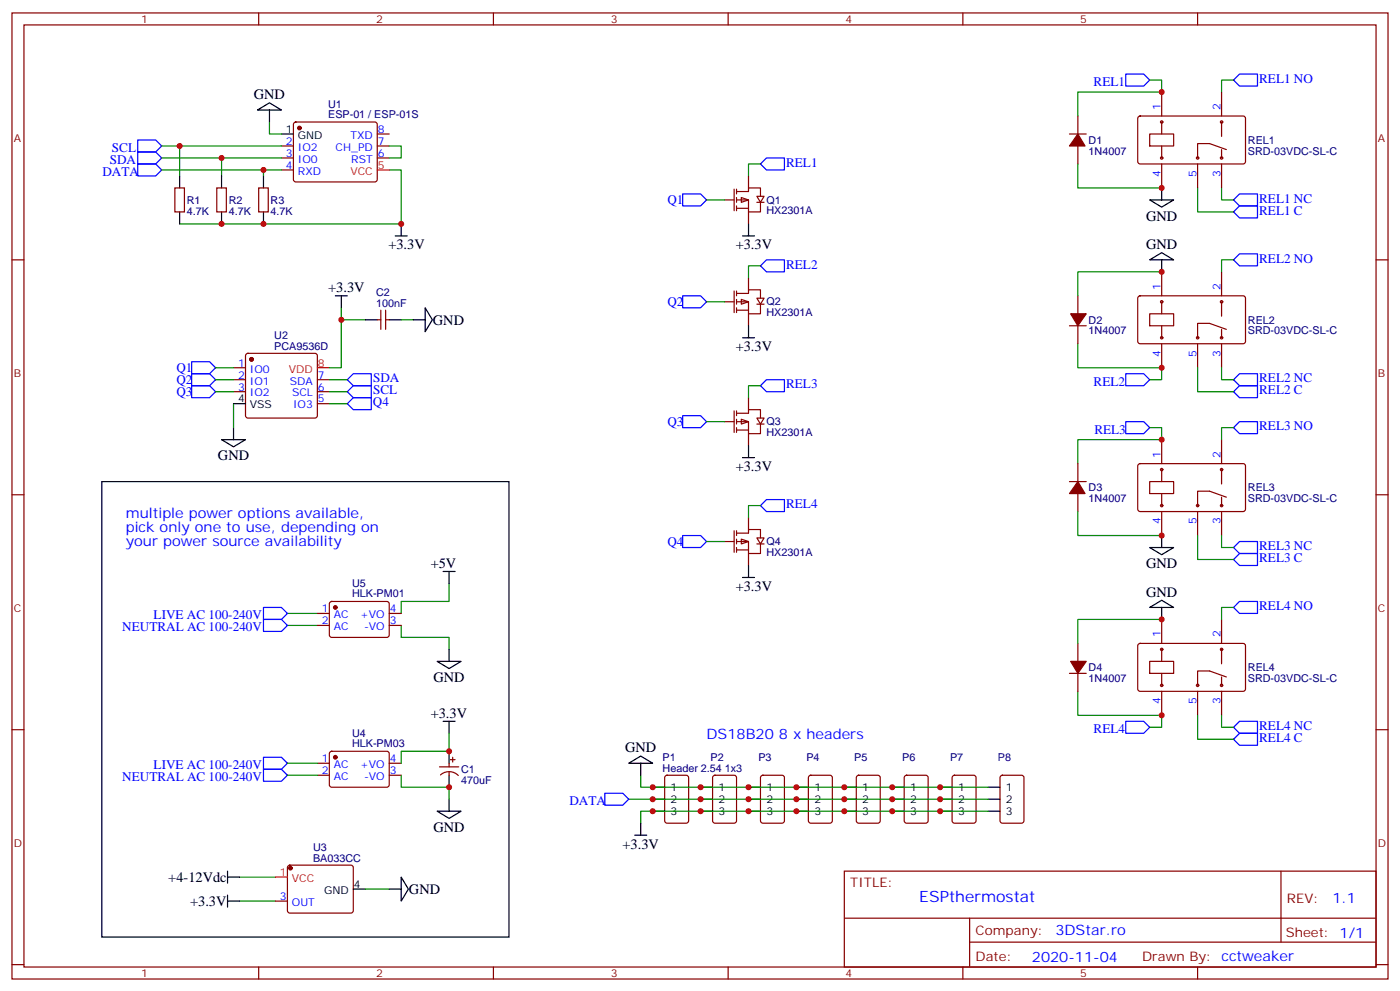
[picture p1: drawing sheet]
<svg xmlns="http://www.w3.org/2000/svg" width="412mm" height="292mm" viewBox="0 0 412 292" stroke-linecap="round" stroke-linejoin="round" font-family="sans-serif">
<g fill="none" stroke="#870000" stroke-width=".35">
<path d="M3.5 3.8h405.4v284.3h-405.4zM7.1 7.3h398.2v277.3h-398.2zM76.2 3.8v3.5M145.3 3.8v3.5M214.5 3.8v3.5M283.6 3.8v3.5M352.8 3.8v3.5M86.7 36.1l.4-.2h23.3l.5 .2 .2 .5v16.5l-.7 .5-23.5-.1-.5-.7v-16.2zM111.1 39.4h3.6M335.4 34.4l.4-.3 30.7 .1 .4 .7-.1 12.9-.6 .5-30.6-.1-.5-.6v-12.7zM338.7 39.4h7v3.6h-7zM342.2 27.1v7"/>
<path d="M342.2 35.9v3.5M359.8 27.1v7M359.8 35.9v4.2M51.5 55.3h2.8v7.1h-2.8zM63.9 55.3h2.8v7.1h-2.8zM76.2 55.3h2.8v7.1h-2.8zM82.9 43h3.5M82.9 46.5h3.5M82.9 50h3.5M111.1 43h3.6M111.1 46.5h3.6M342.2 43v3.5"/>
<path d="M342.2 48.3v7M352.8 48.3v7M359.8 44v2.5M359.8 48.3v7M361.2 44l-4.9-1.7h-3.5v4.2M3.5 76.5h3.6M405.3 76.5h3.6M111.1 94.1h1.1M112.2 91.3v5.6M113.6 91.3v5.6M113.6 94.1h1.1M335.4 87.3l.4-.2h30.7l.4 .7-.1 12.9-.6 .5-30.6-.1-.5-.6v-12.7z"/>
<path d="M338.7 92.4h7v3.5h-7zM342.2 80v7.1M342.2 88.8v3.6M342.2 95.9v3.5M359.8 80v7.1M359.8 88.8v4.3M359.8 96.9v2.5M361.2 96.9l-4.9-1.7h-3.5v4.2M68.8 108.2h3.5M68.8 111.8h3.5M68.8 115.3h3.5M72.6 104.2l.4-.2h19.8l.5 .2 .2 .5v17.6l-.2 .5-.5 .2h-19.8l-.5-.2-.2-.5v-17.6z"/>
<path d="M93.5 111.8h3.5M93.5 115.3h3.5M93.5 118.8h3.5M342.2 101.2v7M352.8 101.2v7M359.8 101.2v7M335.4 136.7l.4-.2h30.7l.4 .7-.1 12.9-.6 .5-30.6-.1-.5-.6v-12.7zM342.2 129.4v7.1M342.2 138.2v3.5M359.8 129.4v7.1M359.8 138.2v4.3M3.5 145.6h3.6"/>
<path d="M338.7 141.7h7v3.6h-7zM342.2 145.3v3.5M342.2 150.6v7M352.8 150.6v7M359.8 146.3v2.5M359.8 150.6v7M361.2 146.3l-4.9-1.7h-3.5v4.2M405.3 145.6h3.6M97.2 177.2l.5-.2 16.5 .1 .5 .6-.1 9.5-.7 .4-16.5-.1-.4-.6v-9.2zM93.5 180.6h3.5M93.5 184.1h3.5M114.7 180.6h3.5"/>
<path d="M114.7 184.1h3.5M335.4 189.6l.4-.2h30.7l.4 .7-.1 13-.6 .4-30.6-.1-.5-.6v-12.7zM338.7 194.7h7v3.5h-7zM342.2 182.3v7.1M342.2 191.1v3.6M342.2 198.2v3.5M359.8 182.3v7.1M359.8 191.1v4.3M359.8 199.2v2.5M361.2 199.2l-4.9-1.7h-3.5v4.2M3.5 214.8h3.6M342.2 203.5v7"/>
<path d="M352.8 203.5v7M359.8 203.5v7M405.3 214.8h3.6M93.5 224.6h3.5M93.5 228.2h3.5M97.2 221.3l.5-.2 16.5 .1 .5 .6-.1 9.5-.7 .4-16.5-.1-.4-.6v-9.2zM114.7 224.6h3.5M114.7 228.2h3.5M129.5 225.7h5.6M129.8 228.1a3.8 3.8 0 0 1 5.2 .2M132.3 224.6v1.1M132.3 227.1v1.1"/>
<path d="M132.6 223.6h1.5M133.3 222.9v1.4M84.9 254.8l.5-.2h18l.5 .2 .2 .5-.1 13-.6 .4h-18.3l-.4-.7v-12.7zM248.7 256.4h156.6v28.2h-156.6zM377.3 256.4v20.9M81.1 265.2h3.6M248.7 270.2h156.5M285.6 277.3h119.6M285.6 270.2v14.2M3.5 283.9h3.6M76.2 284.6v3.5M145.3 284.6v3.5"/>
<path d="M214.5 284.6v3.5M283.6 284.6v3.5M352.8 284.6v3.5M405.3 283.9h3.6"/>
<circle cx="342.2" cy="35.9" r=".35"/>
<circle cx="359.8" cy="35.9" r=".35"/>
<circle cx="342.2" cy="46.5" r=".35"/>
<circle cx="352.8" cy="46.5" r=".35"/>
<circle cx="359.8" cy="46.5" r=".35"/>
<circle cx="342.2" cy="88.8" r=".35"/>
<circle cx="342.2" cy="99.4" r=".35"/>
<circle cx="352.8" cy="99.4" r=".35"/>
<circle cx="359.8" cy="88.8" r=".35"/>
<circle cx="359.8" cy="99.4" r=".35"/>
<circle cx="342.2" cy="138.2" r=".35"/>
<circle cx="359.8" cy="138.2" r=".35"/>
<circle cx="342.2" cy="148.8" r=".35"/>
<circle cx="352.8" cy="148.8" r=".35"/>
<circle cx="359.8" cy="148.8" r=".35"/>
<circle cx="342.2" cy="191.1" r=".35"/>
<circle cx="359.8" cy="191.1" r=".35"/>
<circle cx="342.2" cy="201.7" r=".35"/>
<circle cx="352.8" cy="201.7" r=".35"/>
<circle cx="359.8" cy="201.7" r=".35"/>
</g>
<g fill="none" stroke="#008700" stroke-width=".35">
<path d="M79.4 35.9v3.5h3.5M363.4 23.6h-3.6v3.5M47.6 43h35.3M47.6 46.5h35.3M47.6 50h35.3M52.9 43v8.8M65.3 46.5v5.3M77.6 50v1.8M114.7 50h3.5v15.9h-65.3M114.7 43h3.5v3.5h-3.5M352.8 55.3v7.1h10.6M359.8 55.3v3.5h3.6"/>
<path d="M363.4 76.5h-3.6v3.5M100.5 90.6v17.6h-3.5M100.5 94.1h7.1M118.2 94.1h3.5M63.5 115.3h5.3M63.5 111.8h5.3M63.5 108.2h5.3M68.8 118.8v7.1M97 115.3h5.3M97 111.8h5.3M97 118.8h5.3M352.8 108.2v7.1h10.6"/>
<path d="M359.8 108.2v3.6h3.6M363.4 125.9h-3.6v3.5M352.8 157.6v7.1h10.6M359.8 157.6v3.5h3.6M132.3 171.7v5.3h-14.1v3.6M363.4 178.8h-3.6v3.5M84.7 184.1h8.8M84.7 180.6h8.8M118.2 184.1v3.5h14.1v3.5M132.3 215.8v5.3h-14.1v3.5M352.8 210.5v7.1h10.6M359.8 210.5v3.6h3.6"/>
<path d="M84.7 224.6h8.8M84.7 228.2h8.8M118.2 228.2v3.5h14.1v3.5M70.6 258.2h10.5M70.6 265.2h10.5M107.6 261.7h7.1"/>
</g>
<g fill="none" stroke="#000" stroke-width=".35">
<path d="M75.8 32.4l3.6-2.1 3.5 2.1zM79.4 32.4v3.5M82.9 39.4h3.5M52.9 51.8v3.5M65.3 51.8v3.5M77.6 51.8v3.5M338.7 58.8h7l-3.5 2.2zM342.2 55.3v3.5M52.9 62.4v3.5M65.3 62.4v3.5M77.6 62.4v3.5M116.4 69.4h3.5"/>
<path d="M118.2 65.9v3.5M338.7 76.5l3.5-2.1 3.5 2.1zM342.2 76.5v3.5M98.8 87.1h3.5M100.5 87.1v3.5M107.6 94.1h3.5M114.7 94.1h3.5M121.7 94.1h3.5M125.2 90.6l2.2 3.5-2.2 3.5zM68.8 118.8h3.5M65.3 129.4h7l-3.5 2.1zM68.8 125.9v3.5"/>
<path d="M30 141.7h119.9v134.1h-119.9zM342.2 157.6v3.5M130.5 168.2h3.6M132.3 168.2v3.5M338.7 161.1h7l-3.5 2.2zM338.7 178.8l3.5-2.1 3.5 2.1zM342.2 178.8v3.5M128.8 194.7h7l-3.5 2.1zM132.3 191.1v3.6M130.5 212.3h3.6M132.3 212.3v3.5M128.8 238.8h7l-3.5 2.1z"/>
<path d="M132.3 221.1v3.5M132.3 228.2v3.5M132.3 235.2v3.6M67 258.2h3.6M67 256.4v3.5M118.2 258.2l2.1 3.5-2.1 3.5zM67 263.5v3.5M67 265.2h3.6M104.1 261.7h3.5M114.7 261.7h3.5"/>
</g>
<g fill="#870000" stroke="#870000" stroke-width=".35">
<circle cx="88.2" cy="37.7" r=".53"/>
<circle cx="85.5" cy="255.5" r=".53"/>
<circle cx="98.8" cy="178.8" r=".53"/>
<circle cx="98.8" cy="222.9" r=".53"/>
<circle cx="74.1" cy="105.8" r=".53"/>
</g>
<path d="M111.1 50h3.6M93.5 108.2h3.5M81.1 258.2h3.6" fill="none" stroke="#f00" stroke-width=".35"/>
<g fill="none" stroke="#00f" stroke-width=".35">
<path d="M365.1 21.8h5.3v3.5h-5.3l-1.7-1.7zM40.6 41.2h5.3l1.7 1.8-1.7 1.7h-5.3zM40.6 44.7h5.3l1.7 1.8-1.7 1.8h-5.3zM40.6 48.3h5.3l1.7 1.7-1.7 1.8h-5.3zM363.4 58.8l1.7-1.7h5.3v3.5h-5.3zM365.1 60.6h5.3v3.5h-5.3l-1.7-1.7zM365.1 74.7h5.3v3.5h-5.3l-1.7-1.7zM56.4 106.5h5.3l1.8 1.7-1.8 1.8h-5.3zM56.4 110h5.3l1.8 1.8-1.8 1.7h-5.3zM56.4 113.5h5.3l1.8 1.8-1.8 1.8h-5.3zM102.3 111.8l1.8-1.8h5.3v3.5h-5.3zM102.3 115.3l1.8-1.8h5.3v3.6h-5.3z"/>
<path d="M102.3 118.8l1.8-1.7h5.3v3.5h-5.3zM363.4 111.8l1.7-1.8h5.3v3.5h-5.3zM365.1 113.5h5.3v3.6h-5.3l-1.7-1.8zM365.1 124.1h5.3v3.5h-5.3l-1.7-1.7zM77.6 178.8h5.3l1.8 1.8-1.8 1.7h-5.3zM363.4 161.1l1.7-1.7h5.3v3.5h-5.3zM363.4 178.8l1.7-1.8h5.3v3.6h-5.3zM365.1 162.9h5.3v3.5h-5.3l-1.7-1.7zM77.6 182.3h5.3l1.8 1.8-1.8 1.7h-5.3zM365.1 212.3h5.3v3.5h-5.3l-1.7-1.7zM365.1 215.8h5.3v3.6h-5.3l-1.7-1.8zM77.6 222.9h5.3l1.8 1.7-1.8 1.8h-5.3z"/>
<path d="M77.6 226.4h5.3l1.8 1.8-1.8 1.7h-5.3z"/>
</g>
<path d="M218.4 58.1l2.1 .7-2.1 .7z" fill="#fff" stroke="#870000" stroke-width=".35"/>
<g fill="none" stroke="#870000" stroke-width=".35">
<path d="M213.4 58.8h2.9M216.3 55.7v6.3M217 56.4h3.5v-1.1h3.5v2.5M217 58.8h3.5v3.6M217 55.7v1.4M217 58.1v1.4M220.5 51.8v3.5M223 57.8h2.1l-1.1 1.7zM223 59.5h2.1M224 59.5v2.9h-3.5M217 61.3h3.5M217 60.6v1.4"/>
<path d="M220.5 62.4v3.5"/>
</g>
<path d="M218.4 88.1l2.1 .7-2.1 .7z" fill="#fff" stroke="#870000" stroke-width=".35"/>
<g fill="none" stroke="#870000" stroke-width=".35">
<path d="M213.4 88.8h2.9M216.3 85.7v6.3M217 86.4h3.5v-1.1h3.5v2.5M217 88.8h3.5v3.6M217 91.3h3.5M217 85.7v1.4M217 88.1v1.4M217 90.6v1.4M220.5 81.8v3.5M220.5 92.4v3.5M223 87.8h2.1l-1.1 1.7zM223 89.5h2.1"/>
<path d="M224 89.5v2.9h-3.5"/>
</g>
<path d="M218.4 123.4l2.1 .7-2.1 .7z" fill="#fff" stroke="#870000" stroke-width=".35"/>
<g fill="none" stroke="#870000" stroke-width=".35">
<path d="M220.5 117.1v3.5M213.4 124.1h2.9M216.3 120.9v6.4M217 121.6h3.5v-1h3.5v2.4M217 124.1h3.5v3.5M217 126.6h3.5M217 120.9v1.4M217 123.4v1.4M217 125.9v1.4M220.5 127.6v3.6M223 123h2.1l-1.1 1.8zM223 124.8h2.1"/>
<path d="M224 124.8v2.8h-3.5"/>
</g>
<path d="M218.4 158.7l2.1 .7-2.1 .7z" fill="#fff" stroke="#870000" stroke-width=".35"/>
<g fill="none" stroke="#870000" stroke-width=".35">
<path d="M315 39.4h5M317.5 34.1v5.3M317.5 43v5.3M315 95.9h5M317.5 87.1v5.3M317.5 95.9v5.3M317.5 136.5v5.2M213.4 159.4h2.9M216.3 156.2v6.4M217 156.9h3.5v-1h3.5v2.4M217 159.4h3.5v3.5M217 156.2v1.4"/>
<path d="M217 158.7v1.4M220.5 152.3v3.6M223 158.3h2.1l-1.1 1.8zM315 141.7h5M317.5 145.3v5.3M217 161.9h3.5M217 161.1v1.5M220.5 162.9v3.5M223 160.1h2.1M224 160.1v2.8h-3.5M315 198.2h5M317.5 189.4v5.3"/>
<path d="M317.5 198.2v5.3M196 228.4l.5-.2h5.6l.7 .4v13l-.4 .6-5.9 .1-.7-.5v-12.9zM210.1 228.4l.5-.2h5.7l.6 .4 .1 13-.5 .6-5.9 .1-.6-.5-.1-12.9zM224.2 228.4l.5-.2h5.7l.6 .4 .1 13-.5 .6-5.9 .1-.6-.5-.1-12.9zM238.4 228.4l.4-.2h5.7l.6 .4 .1 13-.5 .6-5.9 .1-.6-.5-.1-12.9zM252.5 228.4l.4-.2h5.7l.6 .4 .1 13-.5 .6-5.9 .1-.6-.5-.1-12.9zM266.6 228.4l.5-.2h5.6l.6 .4 .1 13-.5 .6-5.8 .1-.7-.5-.1-12.9zM280.7 228.4l.5-.2h5.6l.7 .4v13l-.4 .6-5.9 .1-.7-.5v-12.9zM294.8 228.4l.5-.2h5.6l.7 .4v13l-.4 .6-5.9 .1-.7-.5v-12.9z"/>
</g>
<g fill="none" stroke="#00f" stroke-width=".35">
<path d="M331.6 21.8h5.3l1.8 1.8-1.8 1.7h-5.3zM201.1 57.1h5.3l1.7 1.7-1.7 1.8h-5.3zM224 48.3l1.8-1.8h5.3v3.5h-5.3zM224 78.2l1.8-1.7h5.3v3.5h-5.3zM201.1 87.1h5.3l1.7 1.7-1.7 1.8h-5.3zM224 113.5l1.8-1.7h5.3v3.5h-5.3zM331.6 110h5.3l1.8 1.8-1.8 1.7h-5.3zM201.1 122.3h5.3l1.7 1.8-1.7 1.8h-5.3zM331.6 124.1h5.3l1.8 1.8-1.8 1.7h-5.3zM201.1 157.6h5.3l1.7 1.8-1.7 1.7h-5.3zM224 148.8l1.8-1.8h5.3v3.6h-5.3zM331.6 212.3h5.3l1.8 1.8-1.8 1.7h-5.3z"/>
<path d="M178.2 233.5h5.2l1.8 1.7-1.8 1.8h-5.2z"/>
</g>
<g fill="none" stroke="#008700" stroke-width=".35">
<path d="M338.7 23.6h3.5v3.5h-24.7v7M208.1 58.8h5.3M224 48.3h-3.5v3.5M317.5 48.3v7h24.7M224 78.2h-3.5v3.6M208.1 88.8h5.3M342.2 80h-24.7v7.1M224 113.5h-3.5v3.6M317.5 101.2v7h24.7v3.6h-3.5M208.1 124.1h5.3M338.7 125.9h3.5v3.5h-24.7v7.1M208.1 159.4h5.3"/>
<path d="M224 148.8h-3.5v3.5M317.5 150.6v7h24.7M342.2 182.3h-24.7v7.1M317.5 203.5v7h24.7v3.6h-3.5M185.2 235.2h105.8M188.7 228.2v3.5h102.3M291 238.8h-102.3v3.5"/>
</g>
<g fill="none" stroke="#000" stroke-width=".35">
<path d="M218.7 69.4h3.5M220.5 65.9v3.5M218.7 99.4h3.5M220.5 95.9v3.5M218.7 134.7h3.5M220.5 131.2v3.5M218.7 170h3.5M220.5 166.4v3.6M185.2 224.6l3.5-2.1 3.6 2.1zM188.7 224.6v3.6M192.3 231.7h3.5M192.3 235.2h3.5"/>
<path d="M192.3 238.8h3.5M206.4 231.7h3.5M206.4 235.2h3.5M206.4 238.8h3.5M220.5 231.7h3.5M220.5 235.2h3.5M220.5 238.8h3.5M234.6 231.7h3.5M234.6 235.2h3.5M234.6 238.8h3.5M248.7 231.7h3.5M248.7 235.2h3.5"/>
<path d="M248.7 238.8h3.5M262.8 231.7h3.5M262.8 235.2h3.5M262.8 238.8h3.5M276.9 231.7h3.6M276.9 235.2h3.6M276.9 238.8h3.6M291 231.7h3.6M291 235.2h3.6M291 238.8h3.6M187 245.8h3.5M188.7 242.3v3.5"/>
</g>
<g fill="#870000" stroke="#870000" stroke-width=".35">
<path d="M317.5 39.4l2.1 3.6h-4.6z"/>
<path d="M315.4 92.4h4.6l-2.5 3.5z"/>
<path d="M317.5 141.7l2.1 3.6h-4.6z"/>
<path d="M315.4 194.7h4.6l-2.5 3.5z"/>
</g>
<g fill="#c00">
<circle cx="65.3" cy="65.9" r=".88"/>
<circle cx="65.3" cy="46.5" r=".88"/>
<circle cx="132.3" cy="221.1" r=".88"/>
<circle cx="132.3" cy="231.7" r=".88"/>
<circle cx="77.6" cy="65.9" r=".88"/>
<circle cx="118.2" cy="65.9" r=".88"/>
<circle cx="52.9" cy="43" r=".88"/>
<circle cx="77.6" cy="50" r=".88"/>
<circle cx="100.5" cy="94.1" r=".88"/>
<circle cx="206.4" cy="231.7" r=".88"/>
<circle cx="220.5" cy="231.7" r=".88"/>
<circle cx="234.6" cy="231.7" r=".88"/>
<circle cx="248.7" cy="231.7" r=".88"/>
<circle cx="262.8" cy="231.7" r=".88"/>
<circle cx="276.9" cy="231.7" r=".88"/>
<circle cx="206.4" cy="235.2" r=".88"/>
<circle cx="220.5" cy="235.2" r=".88"/>
<circle cx="234.6" cy="235.2" r=".88"/>
<circle cx="248.7" cy="235.2" r=".88"/>
<circle cx="262.8" cy="235.2" r=".88"/>
<circle cx="276.9" cy="235.2" r=".88"/>
<circle cx="206.4" cy="238.8" r=".88"/>
<circle cx="220.5" cy="238.8" r=".88"/>
<circle cx="234.6" cy="238.8" r=".88"/>
<circle cx="248.7" cy="238.8" r=".88"/>
<circle cx="262.8" cy="238.8" r=".88"/>
<circle cx="276.9" cy="238.8" r=".88"/>
<circle cx="192.3" cy="235.2" r=".88"/>
<circle cx="192.3" cy="231.7" r=".88"/>
<circle cx="192.3" cy="238.8" r=".88"/>
<circle cx="342.2" cy="210.5" r=".88"/>
<circle cx="342.2" cy="182.3" r=".88"/>
<circle cx="342.2" cy="157.6" r=".88"/>
<circle cx="342.2" cy="129.4" r=".88"/>
<circle cx="342.2" cy="108.2" r=".88"/>
<circle cx="342.2" cy="80" r=".88"/>
<circle cx="342.2" cy="55.3" r=".88"/>
<circle cx="342.2" cy="27.1" r=".88"/>
</g>
<text font-size="4.6" fill="#00f" x="270.8" y="265.4">ESPthermostat</text>
<g font-size="4.2">
<text x="74.8" y="29.2">GND</text>
<text x="337.6" y="64.9">GND</text>
<text x="114.4" y="73.4">+3.3V</text>
<text x="216.7" y="73.4">+3.3V</text>
<text x="337.6" y="73.3">GND</text>
<text x="96.7" y="85.9">+3.3V</text>
<text x="127.5" y="95.6">GND</text>
<text x="216.7" y="103.4">+3.3V</text>
<text x="64.2" y="135.5">GND</text>
<text x="216.7" y="138.7">+3.3V</text>
<text x="126.9" y="167.1">+5V</text>
<text x="337.6" y="167.1">GND</text>
<text x="216.7" y="173.9">+3.3V</text>
<text x="337.6" y="175.6">GND</text>
<text x="127.7" y="200.7">GND</text>
<text x="126.9" y="211.2">+3.3V</text>
<text x="184.2" y="221.4">GND</text>
<text x="127.7" y="244.8">GND</text>
<text x="183.4" y="249.8">+3.3V</text>
<text x="49.6" y="259.6">+4-12Vdc</text>
<text x="120.5" y="263.1">GND</text>
<text x="56" y="266.6">+3.3V</text>
</g>
<g font-size="4.2" fill="#00f">
<text x="37" y="152.3">multiple power options available,</text>
<text x="37" y="156.6">pick only one to use, depending on</text>
<text x="37" y="160.8">your power source availability</text>
<text x="208.1" y="217.6">DS18B20 8 x headers</text>
<text x="392.5" y="265.7">1.1</text>
<text x="310.9" y="275.2">3DStar.ro</text>
<text x="304" y="283">2020-11-04</text>
</g>
<g font-size="3.9" fill="#00f">
<text x="322.1" y="25.4">REL1</text>
<text x="370.9" y="24.4">REL1 NO</text>
<text x="33" y="44.7">SCL</text>
<text x="30.1" y="51.8">DATA</text>
<text x="32.3" y="48.3">SDA</text>
<text x="231.6" y="49.1">REL1</text>
<text x="370.9" y="59.6">REL1 NC</text>
<text x="196.6" y="60.1">Q1</text>
<text x="370.9" y="63.2">REL1 C</text>
<text x="370.9" y="77.3">REL2 NO</text>
<text x="231.6" y="79">REL2</text>
<text x="196.6" y="90.1">Q2</text>
<text x="52" y="109.5">Q1</text>
<text x="52" y="113">Q2</text>
<text x="109.9" y="112.6">SDA</text>
<text x="322.1" y="113.6">REL2</text>
<text x="370.9" y="112.6">REL2 NC</text>
<text x="52" y="116.6">Q3</text>
<text x="109.9" y="119.6">Q4</text>
<text x="109.9" y="116.1">SCL</text>
<text x="231.6" y="114.3">REL3</text>
<text x="370.9" y="116.1">REL2 C</text>
<text x="196.6" y="125.4">Q3</text>
<text x="322.4" y="127.6">REL3</text>
<text x="370.9" y="126.7">REL3 NO</text>
<text x="231.6" y="149.6">REL4</text>
<text x="196.6" y="160.7">Q4</text>
<text x="370.9" y="161.9">REL3 NC</text>
<text x="370.9" y="165.5">REL3 C</text>
<text x="370.9" y="179.6">REL4 NO</text>
<text x="36" y="185.8">NEUTRAL AC 100-240V</text>
<text x="45.3" y="182.3">LIVE AC 100-240V</text>
<text x="322.1" y="215.8">REL4</text>
<text x="370.9" y="214.9">REL4 NC</text>
<text x="370.9" y="218.4">REL4 C</text>
<text x="45.3" y="226.4">LIVE AC 100-240V</text>
<text x="36" y="229.9">NEUTRAL AC 100-240V</text>
<text x="167.7" y="237">DATA</text>
</g>
<g font-size="3.9" fill="#800">
<text x="250.5" y="261">TITLE:</text>
<text x="379.1" y="265.7">REV:</text>
<text x="287.4" y="275.2">Company:</text>
<text x="378.7" y="275.8">Sheet: 1/1</text>
<text x="287.4" y="282.9">Date:</text>
<text x="336.4" y="282.9">Drawn By: cctweaker</text>
</g>
<g font-size="3.2" fill="#800">
<text x="41.6" y="6.8">1</text>
<text x="110.8" y="6.8">2</text>
<text x="179.9" y="6.8">3</text>
<text x="249.1" y="6.8">4</text>
<text x="318.2" y="6.8">5</text>
<text x="4.1" y="41.9">A</text>
<text x="405.9" y="41.9">A</text>
<text x="4.1" y="111.1">B</text>
<text x="405.9" y="111.1">B</text>
<text x="4.1" y="180.2">C</text>
<text x="405.9" y="180.2">C</text>
<text x="4.1" y="249.3">D</text>
<text x="405.9" y="249.3">D</text>
<text x="41.6" y="287.6">1</text>
<text x="110.8" y="287.6">2</text>
<text x="179.9" y="287.6">3</text>
<text x="249.1" y="287.6">4</text>
<text x="318.2" y="287.6">5</text>
</g>
<g font-size="3.2" fill="#000080">
<text x="96.7" y="34.9">ESP-01 / ESP-01S</text>
<text x="96.7" y="31.7">U1</text>
<text x="320.7" y="45.5">1N4007</text>
<text x="320.7" y="42.3">D1</text>
<text x="367.6" y="45.5">SRD-03VDC-SL-C</text>
<text x="367.6" y="42.3">REL1</text>
<text x="55" y="60">R1</text>
<text x="67.4" y="60">R2</text>
<text x="79.7" y="60">R3</text>
<text x="225.8" y="59.9">Q1</text>
<text x="55" y="63.2">4.7K</text>
<text x="67.4" y="63.2">4.7K</text>
<text x="79.7" y="63.2">4.7K</text>
<text x="225.8" y="63.1">HX2301A</text>
<text x="110.8" y="87">C2</text>
<text x="225.8" y="89.9">Q2</text>
<text x="110.8" y="90.2">100nF</text>
<text x="225.8" y="93.1">HX2301A</text>
<text x="320.7" y="95.3">D2</text>
<text x="367.6" y="95.2">REL2</text>
<text x="80.8" y="99.8">U2</text>
<text x="320.7" y="98.4">1N4007</text>
<text x="367.6" y="98.4">SRD-03VDC-SL-C</text>
<text x="80.8" y="102.9">PCA9536D</text>
<text x="225.8" y="125.2">Q3</text>
<text x="225.8" y="128.3">HX2301A</text>
<text x="320.7" y="147.8">1N4007</text>
<text x="320.7" y="144.7">D3</text>
<text x="367.6" y="147.8">SRD-03VDC-SL-C</text>
<text x="367.6" y="144.6">REL3</text>
<text x="225.8" y="160.4">Q4</text>
<text x="225.8" y="163.6">HX2301A</text>
<text x="103.7" y="172.9">U5</text>
<text x="103.7" y="175.8">HLK-PM01</text>
<text x="320.7" y="197.6">D4</text>
<text x="367.6" y="197.5">REL4</text>
<text x="320.7" y="200.8">1N4007</text>
<text x="367.6" y="200.7">SRD-03VDC-SL-C</text>
<text x="103.7" y="219.9">HLK-PM03</text>
<text x="103.7" y="217">U4</text>
<text x="135.8" y="227.6">C1</text>
<text x="195.2" y="227.1">Header 2.54 1x3</text>
<text x="195.2" y="223.9">P1</text>
<text x="209.3" y="223.9">P2</text>
<text x="223.4" y="223.9">P3</text>
<text x="237.5" y="223.9">P4</text>
<text x="251.6" y="223.9">P5</text>
<text x="265.7" y="223.9">P6</text>
<text x="279.9" y="223.9">P7</text>
<text x="294" y="223.9">P8</text>
<text x="135.8" y="230.7">470uF</text>
<text x="92.2" y="250.4">U3</text>
<text x="92.2" y="253.6">BA033CC</text>
</g>
<g font-size="3.2" fill="#00f">
<text x="341.8" y="32.4" transform="rotate(-90 341.8 32.4)">1</text>
<text x="359.5" y="32.4" transform="rotate(-90 359.5 32.4)">2</text>
<text x="103.2" y="40.9">TXD</text>
<text x="111.3" y="39.1">8</text>
<text x="84.2" y="42.6">2</text>
<text x="84.2" y="46.1">3</text>
<text x="87.7" y="44.4">IO2</text>
<text x="87.7" y="47.9">IO0</text>
<text x="98.8" y="44.4">CH_PD</text>
<text x="103.5" y="47.9">RST</text>
<text x="111.3" y="46.1">6</text>
<text x="111.3" y="42.6">7</text>
<text x="84.2" y="49.7">4</text>
<text x="87.7" y="51.4">RXD</text>
<text x="341.8" y="52" transform="rotate(-90 341.8 52)">4</text>
<text x="352.4" y="52" transform="rotate(-90 352.4 52)">5</text>
<text x="359.5" y="52" transform="rotate(-90 359.5 52)">3</text>
<text x="341.8" y="85.3" transform="rotate(-90 341.8 85.3)">1</text>
<text x="359.5" y="85.3" transform="rotate(-90 359.5 85.3)">2</text>
<text x="70.1" y="107.9">1</text>
<text x="341.8" y="105" transform="rotate(-90 341.8 105)">4</text>
<text x="352.4" y="105" transform="rotate(-90 352.4 105)">5</text>
<text x="359.5" y="105" transform="rotate(-90 359.5 105)">3</text>
<text x="70.1" y="111.4">2</text>
<text x="73.6" y="109.6">IO0</text>
<text x="73.6" y="113.2">IO1</text>
<text x="85.4" y="113.2">SDA</text>
<text x="93.7" y="111.4">7</text>
<text x="70.1" y="114.9">3</text>
<text x="73.6" y="116.7">IO2</text>
<text x="86" y="116.7">SCL</text>
<text x="93.7" y="118.5">5</text>
<text x="93.7" y="114.9">6</text>
<text x="86.3" y="120.2">IO3</text>
<text x="341.8" y="134.7" transform="rotate(-90 341.8 134.7)">1</text>
<text x="359.5" y="134.7" transform="rotate(-90 359.5 134.7)">2</text>
<text x="341.8" y="154.3" transform="rotate(-90 341.8 154.3)">4</text>
<text x="352.4" y="154.3" transform="rotate(-90 352.4 154.3)">5</text>
<text x="359.5" y="154.3" transform="rotate(-90 359.5 154.3)">3</text>
<text x="94.8" y="183.7">2</text>
<text x="94.8" y="180.2">1</text>
<text x="98.3" y="185.5">AC</text>
<text x="98.3" y="182">AC</text>
<text x="106.1" y="182">+VO</text>
<text x="107.2" y="185.5">-VO</text>
<text x="114.8" y="180.2">4</text>
<text x="114.8" y="183.7">3</text>
<text x="341.8" y="187.6" transform="rotate(-90 341.8 187.6)">1</text>
<text x="359.5" y="187.6" transform="rotate(-90 359.5 187.6)">2</text>
<text x="341.8" y="207.3" transform="rotate(-90 341.8 207.3)">4</text>
<text x="352.4" y="207.3" transform="rotate(-90 352.4 207.3)">5</text>
<text x="359.5" y="207.3" transform="rotate(-90 359.5 207.3)">3</text>
<text x="94.8" y="227.8">2</text>
<text x="94.8" y="224.3">1</text>
<text x="98.3" y="226.1">AC</text>
<text x="106.1" y="226.1">+VO</text>
<text x="114.8" y="224.3">4</text>
<text x="114.8" y="227.8">3</text>
<text x="98.3" y="229.6">AC</text>
<text x="107.2" y="229.6">-VO</text>
<text x="82.5" y="264.9">3</text>
<text x="86" y="266.6">OUT</text>
</g>
<g font-size="3.2">
<text x="84.2" y="39.1">1</text>
<text x="87.7" y="40.9">GND</text>
<text x="70.1" y="118.5">4</text>
<text x="73.6" y="120.2">VSS</text>
<text x="197.6" y="232.8">1</text>
<text x="211.7" y="232.8">1</text>
<text x="225.8" y="232.8">1</text>
<text x="239.9" y="232.8">1</text>
<text x="254" y="232.8">1</text>
<text x="268.1" y="232.8">1</text>
<text x="282.2" y="232.8">1</text>
<text x="296.3" y="232.8">1</text>
<text x="197.6" y="236.3">2</text>
<text x="197.6" y="239.8">3</text>
<text x="211.7" y="236.3">2</text>
<text x="211.7" y="239.8">3</text>
<text x="225.8" y="236.3">2</text>
<text x="225.8" y="239.8">3</text>
<text x="239.9" y="236.3">2</text>
<text x="239.9" y="239.8">3</text>
<text x="254" y="236.3">2</text>
<text x="254" y="239.8">3</text>
<text x="268.1" y="236.3">2</text>
<text x="268.1" y="239.8">3</text>
<text x="282.2" y="236.3">2</text>
<text x="282.2" y="239.8">3</text>
<text x="296.3" y="236.3">2</text>
<text x="296.3" y="239.8">3</text>
<text x="95.5" y="263.1">GND</text>
<text x="104.2" y="261.3">4</text>
</g>
<g font-size="3.2" fill="#f00">
<text x="103.2" y="51.4">VCC</text>
<text x="111.3" y="49.7">5</text>
<text x="93.7" y="107.9">8</text>
<text x="85.1" y="109.6">VDD</text>
<text x="82.5" y="257.8">1</text>
<text x="86" y="259.6">VCC</text>
</g>
</svg>
